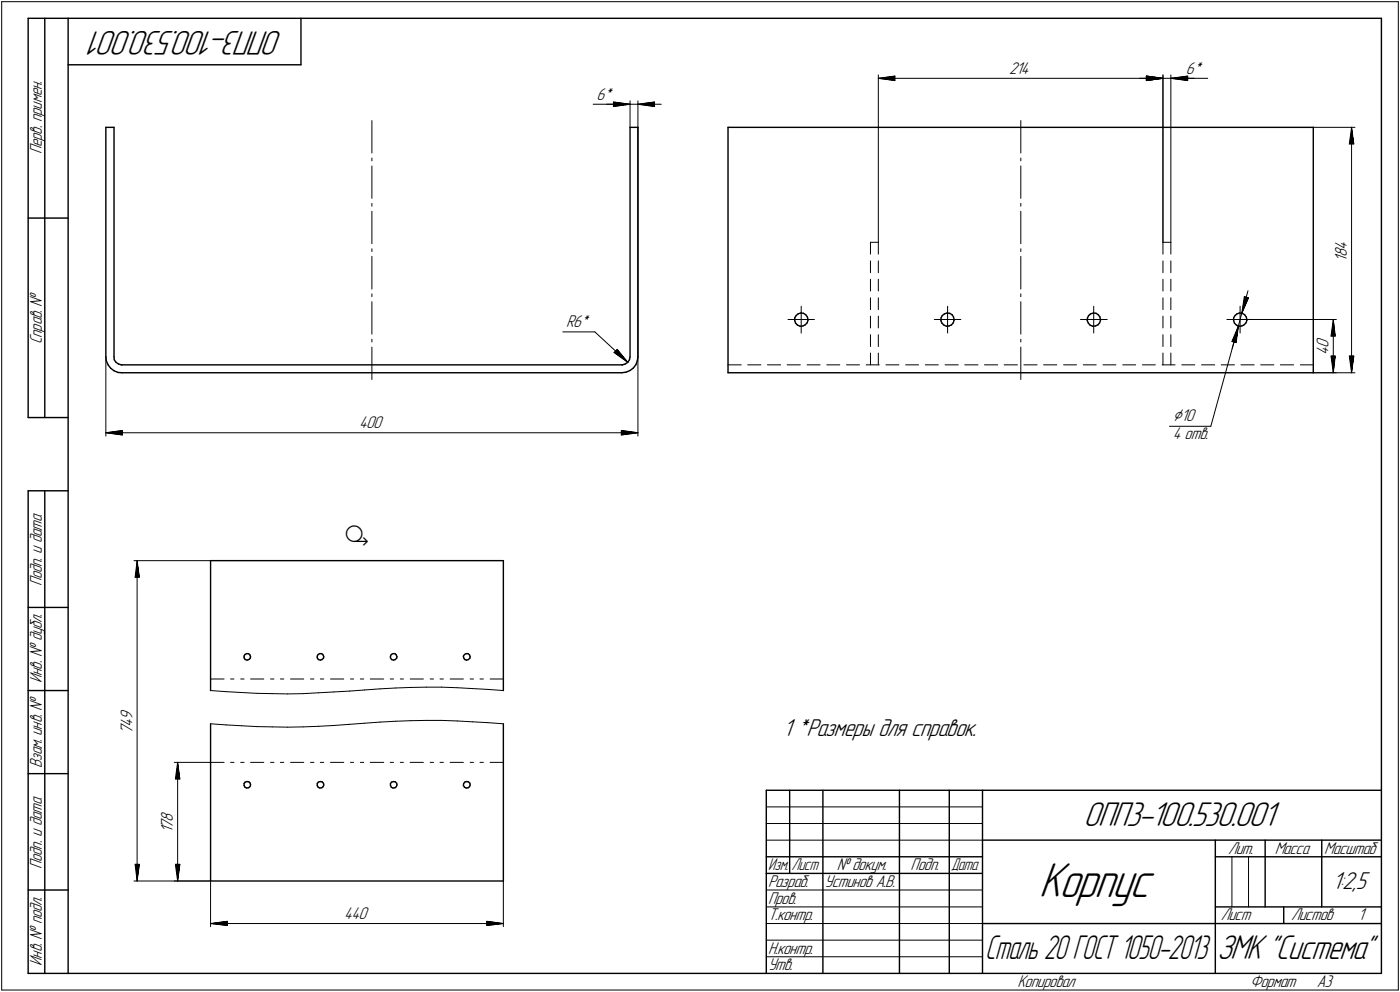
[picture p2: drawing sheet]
<svg xmlns="http://www.w3.org/2000/svg" width="421mm" height="298mm" viewBox="0 0 421 298" stroke-linecap="round" stroke-linejoin="round" font-family="sans-serif">
<g fill="none" stroke="#000" stroke-width=".42">
<path d="M8.5 5.5v120zM8.5 5.5h12zM13.5 5.5v120zM20.5 5.5v287zM20.5 5.5h395zM20.5 19.5h70zM90.5 5.5v14zM415.5 5.5v287zM31.8 38.3v69zM31.8 38.3h2.5zM34.3 38.3v69zM189.5 38.3h2.4z"/>
<path d="M189.5 38.3v69zM191.9 38.3v69zM218.9 38.3h176.1zM218.9 38.3v73.7zM395 38.3v73.7zM8.5 65.5h12zM239 95.5v.9zM239 96.4l.3 .7zM239.3 97.1l.6 .6zM239.4 94.8l.6-.5zM239.4 94.8l-.4 .7zM239.9 97.7l.7 .3z"/>
<path d="M240 94.3l.8-.2zM240.6 98h.9zM240.8 94.1h.8zM241.5 98l.6-.4zM241.6 94.1l.7 .5zM242.1 97.6l.6-.6zM242.3 94.6l.5 .6zM242.8 95.2l.2 .8zM243 96.3l-.3 .7zM243 96v.3zM283 96.4l.3 .7zM283 95.5v.9z"/>
<path d="M283.3 97.1l.6 .6zM283.4 94.8l.7-.5zM283.4 94.8l-.4 .7zM283.9 97.7l.7 .3zM284.1 94.3l.7-.2zM284.6 98h.8zM284.8 94.1h.8zM285.4 98l.8-.4zM285.6 94.1l.7 .5zM286.3 94.6l.5 .6zM286.7 97l-.5 .6zM286.8 95.2l.1 .8z"/>
<path d="M286.9 96.3l-.2 .7zM286.9 96v.3zM327 96.4l.3 .7zM327.1 95.5l-.1 .9zM327.3 97.1l.5 .6zM327.4 94.8l.6-.5zM327.4 94.8l-.3 .7zM327.8 97.7l.8 .3zM328 94.3l.8-.2zM328.6 98h.8zM328.8 94.1h.8zM329.4 98l.8-.4z"/>
<path d="M329.6 94.1l.7 .5zM330.3 94.6l.5 .6zM330.7 97l-.5 .6zM330.8 95.2l.2 .8zM331 96.3l-.3 .7zM331 96v.3zM371 95.5v.9zM371 96.4l.3 .7zM371.3 97.1l.6 .6zM371.4 94.8l.6-.5zM371.4 94.8l-.4 .7zM371.9 97.7l.7 .3z"/>
<path d="M372 94.3l.8-.2zM372.6 98h.9zM372.8 94.1h.8zM373.5 98l.6-.4zM373.6 94.1l.7 .5zM374.1 97.6l.6-.6zM374.3 94.6l.5 .6zM374.8 95.2l.2 .8zM375 96.3l-.3 .7zM375 96v.3zM31.8 107.3l.2 1.2zM32 108.5l.5 1.1z"/>
<path d="M32.5 109.6l.8 1.1zM33.3 110.7l1 .7zM34.3 111.4l1.2 .5zM34.3 107.3l.1 .8zM34.4 108.1l.5 .8zM34.9 108.9l.7 .5zM35.5 111.9l1.2 .1zM35.6 109.4l.9 .2zM36.5 109.6h.2zM36.7 112h150.3zM36.7 109.6h150.3zM187 112l1.3-.2z"/>
<path d="M187 109.6h.2zM187.2 109.6l.8-.2zM188 109.4l.8-.5zM188.3 111.8l1.2-.5zM189.3 108.1l-.5 .8zM189.5 111.3l1-.7zM189.5 107.3l-.2 .8zM191.3 109.6l-.8 1zM191.7 108.4l-.4 1.2zM191.9 107.3l-.2 1.1zM218.9 112h176.1zM8.5 125.5h12z"/>
<path d="M8.5 147.5v145zM8.5 147.5h12zM13.5 147.5v145zM63.3 168.5h88.1zM63.3 168.5v39zM151.4 168.5v39zM8.5 182.5h12zM73.4 197.2v.5zM73.4 197.7l.3 .5zM73.7 196.7l.5-.3zM73.7 196.7l-.3 .5zM73.7 198.2l.6 .2z"/>
<path d="M74.2 196.4h.6zM74.3 198.4l.5-.2zM74.8 196.4l.4 .4zM74.8 198.2l.5-.4zM75.2 196.8l.2 .6zM75.4 197.4l-.1 .4zM95.4 197.2v.5zM95.4 197.7l.4 .5zM95.7 196.7l.5-.3zM95.7 196.7l-.3 .5zM95.8 198.2l.6 .2zM96.2 196.4h.6z"/>
<path d="M96.4 198.4l.5-.2zM96.8 196.4l.4 .4zM96.9 198.2l.4-.4zM97.2 196.8l.2 .6zM97.4 197.4l-.1 .4zM117.4 197.2v.5zM117.4 197.7l.4 .5zM117.7 196.7l.5-.3zM117.7 196.7l-.3 .5zM117.8 198.2l.6 .2zM118.2 196.4h.6zM118.4 198.4l.5-.2z"/>
<path d="M118.8 196.4l.4 .4zM118.9 198.2l.4-.4zM119.2 196.8l.2 .6zM119.4 197.4l-.1 .4zM139.4 197.2v.5zM139.4 197.7l.4 .5zM139.7 196.7l.5-.3zM139.7 196.7l-.3 .5zM139.8 198.2l.5 .2zM140.2 196.4h.6zM140.3 198.4l.6-.2zM140.8 196.4l.4 .4z"/>
<path d="M140.9 198.2l.4-.4zM141.2 196.8l.2 .6zM141.4 197.4l-.1 .4zM8.5 207.5h12zM63.3 217.5v47.3zM151.4 217.5v47.3zM8.5 232.5h12zM73.4 236.1l.3 .5zM73.4 235.5v.6zM73.7 236.6l.5 .2zM73.7 235l-.3 .5zM73.7 235l.6-.1z"/>
<path d="M74.2 236.8l.6-.1zM74.3 234.9h.5zM74.8 236.7l.4-.3zM74.8 234.9l.5 .5zM75.3 235.4l.1 .5zM75.4 235.9l-.2 .5zM95.4 236.1l.3 .5zM95.4 235.5v.6zM95.7 236.6l.5 .2zM95.8 235l-.4 .5zM95.8 235l.6-.1zM96.2 236.8l.6-.1z"/>
<path d="M96.4 234.9h.5zM96.8 236.7l.4-.3zM96.9 234.9l.4 .5zM97.3 235.4l.1 .5zM97.4 235.9l-.2 .5zM117.4 236.1l.3 .5zM117.4 235.5v.6zM117.7 236.6l.5 .2zM117.8 235l-.4 .5zM117.8 235l.6-.1zM118.2 236.8l.6-.1zM118.4 234.9h.5z"/>
<path d="M118.8 236.7l.4-.3zM118.9 234.9l.4 .5zM119.3 235.4l.1 .5zM119.4 235.9l-.2 .5zM139.4 236.1l.3 .5zM139.4 235.5v.6zM139.7 236.6l.5 .2zM139.8 235l-.4 .5zM139.8 235l.5-.1zM140.2 236.8l.6-.1zM140.3 234.9h.6zM140.8 236.7l.4-.3z"/>
<path d="M140.9 234.9l.4 .5zM141.3 235.4l.1 .5zM141.4 235.9l-.2 .5zM230.5 237.5h185zM230.5 237.5v55zM237.5 237.5v25zM247.5 237.5v55zM270.5 237.5v55zM285.5 237.5v55zM295.5 237.5v55zM230.5 257.5h65zM295.5 252.5h120z"/>
<path d="M365.5 252.5v40zM365.5 257.5h15zM380.5 252.5v20zM380.5 257.5h35zM397.5 252.5v20zM8.5 267.5h12zM63.3 264.8h88.1zM230.5 262.5h65zM295.5 277.5h70zM365.5 277.5h50zM365.5 272.5h50zM386.1 272.5v5z"/>
<path d="M8.5 292.5h12zM20.5 292.5h395z"/>
</g>
<g fill="none" stroke="#000" stroke-width=".3">
<path d="M.5 .5v297zM.5 .5h420zM420.5 .5v297zM111.8 36.2v9.8zM178.4 31.3h7.5zM182.5 31.3h7zM184.5 30.6l5 .7zM184.5 30.6v.7zM184.5 31.3v.7zM184.5 32l5-.7zM185.9 31.3h3.6zM189.5 31.3h2.4z"/>
<path d="M189.5 30.3v8zM191.9 31.3l4.9 .7zM191.9 31.3l4.9-.7zM191.9 31.3h7zM191.9 30.3v8zM191.9 38.3v92.8zM196.8 31.3v.7zM196.8 30.6v.7zM264.2 23.5l5-.6zM264.2 23.5l5 .7zM264.2 23.5h85.6zM264.2 22.5v50.3z"/>
<path d="M269.2 22.9v.6zM269.2 23.5v.7zM307 36.2v9.8zM342.7 23.5h7.1zM344.8 24.2l5-.7zM344.8 23.5v.7zM344.8 22.9v.6zM344.8 22.9l5 .6zM349.8 22.5v50.3zM349.8 23.5h2.3zM352.1 23.5l5.1 .7zM352.1 23.5l5.1-.6z"/>
<path d="M352.1 23.5h7.1zM352.1 23.5h3.6zM352.1 22.5v50.3zM355.7 23.5h7.5zM357.2 23.5v.7zM357.2 22.9v.6zM395 38.3h12.5zM406.5 38.3l.7 5zM406.5 38.3l-.7 5zM406.5 38.3v73.7zM111.8 49.9v9.7zM111.8 47.5v.8z"/>
<path d="M307 47.5v.8zM307 49.9v9.7zM405.8 43.3h.7zM406.5 43.3h.7zM111.8 77v9.9zM111.8 74.8v.8zM111.8 63.5v9.7zM111.8 61.1v.9zM261.8 78.4v3.6zM261.8 72.8v3.6zM261.8 72.8h2.4zM264.2 72.8v3.6z"/>
<path d="M264.2 78.4v3.6zM307 61.1v.9zM307 63.5v9.7zM307 74.8v.8zM307 77v9.9zM349.8 78.4v3.6zM349.8 72.8v3.6zM349.8 72.8h2.3zM352.1 72.8v3.6zM352.1 78.4v3.6zM111.8 90.7v9.7zM111.8 88.3v.9z"/>
<path d="M169.2 99.7h9.7zM178.9 99.7l9.9 9.2zM237 96h4zM241 96h3.9zM241 96v4.1zM241 92v4zM261.8 95v3.6zM261.8 89.5v3.5zM261.8 83.9v3.6zM264.2 83.9v3.6zM264.2 89.5v3.5zM264.2 95v3.6z"/>
<path d="M281 96h4zM285 96h4zM285 96v4.1zM285 92v4zM307 88.3v.9zM307 90.7v9.7zM325 96h3.9zM328.9 96h4.1zM328.9 96v4.1zM328.9 92v4zM349.8 95v3.6zM349.8 89.5v3.5z"/>
<path d="M349.8 83.9v3.6zM352.1 83.9v3.6zM352.1 89.5v3.5zM352.1 95v3.6zM369 96h4zM372.4 98l-1.9 4.6zM372.4 98l-.6 5zM372.4 98l-1.8 6.7zM372.4 98l-8.2 30.1zM373 96h3.9zM373 96v4.1zM373 92v4z"/>
<path d="M373 96h28.9zM373.5 94.1l-1.1 3.9zM374.2 89.2l.6 .1zM374.2 89.2l-.7 4.9zM374.8 89.3l.7 .2zM375.3 87.4l-1.8 6.7zM375.5 89.5l-2 4.6zM401 96l.6 5zM401 96l-.7 5zM401 96v16zM31.8 107.3v23.8zM111.8 104.3v9.7z"/>
<path d="M111.8 101.9v.9zM184.7 105.9l4.1 3zM184.7 105.9l.5-.4zM185.6 105l-.4 .5zM185.6 105l3.2 3.9zM218.9 109.6h4zM224.9 109.6h4zM230.8 109.6h4zM236.7 109.6h4zM242.7 109.6h3.9zM248.7 109.6h3.9zM254.6 109.6h3.9z"/>
<path d="M260.5 109.6h3.9zM261.8 106.1v3.5zM261.8 100.6v3.5zM264.2 100.6v3.5zM264.2 106.1v3.5zM266.4 109.6h3.9zM272.4 109.6h3.9zM278.3 109.6h3.9zM284.2 109.6h4zM290.2 109.6h3.9zM296.1 109.6h4zM302 109.6h4z"/>
<path d="M307 101.9v.9zM307 104.3v9.7zM307.9 109.6h4zM313.9 109.6h3.9zM319.9 109.6h3.9zM325.8 109.6h3.9zM331.7 109.6h3.9zM337.7 109.6h3.8zM343.6 109.6h3.9zM349.5 109.6h3.9zM349.8 106.1v3.5zM349.8 100.6v3.5z"/>
<path d="M352.1 100.6v3.5zM352.1 106.1v3.5zM355.4 109.6h3.9zM361.4 109.6h3.9zM367.3 109.6h4zM370.5 102.6l.6 .2zM371.1 102.8l.7 .2zM373.2 109.6h4zM379.1 109.6h4zM385.1 109.6h3.9zM391.1 109.6h3.9zM395 112h12.5z"/>
<path d="M395 112h6.9zM400.3 107l.7 5zM400.3 107h.7zM400.3 101h.7zM401 107h.6zM401 101h.6zM401.6 107l-.6 5zM405.8 107l.7 5zM405.8 107h.7zM406.5 107h.7zM407.2 107l-.7 5zM31.8 130l5-.6z"/>
<path d="M31.8 130l5 .7zM31.8 130h160.1zM36.8 129.4v.6zM36.8 130v.7zM186.9 130.7l5-.7zM186.9 130v.7zM186.9 129.4v.6zM186.9 129.4l5 .6zM351.7 128.1h12.5zM40.3 168.5h23zM40.6 173.5h.6zM41.2 168.5l.7 5z"/>
<path d="M41.2 173.5h.7zM41.2 168.5l-.6 5zM41.2 168.5v96.3zM63.3 204h4.1zM63.3 217.5l4.7 .3zM63.3 207.5l4.7 .4zM68 217.8l4.6 .3zM68 207.9l4.6 .2zM69.3 204h1.1zM72.4 204h1zM72.6 218.1l4.7 .3zM72.6 208.1l4.7 .3z"/>
<path d="M75.4 204h3.9zM77.3 218.4h4.6zM77.3 208.4h4.6zM81.4 204h1zM81.9 218.4l4.6 .1zM81.9 208.4l4.6 .1zM84.3 204h1zM86.5 218.5l4.7-.1zM86.5 208.5l4.7-.1zM87.4 204h4zM91.2 218.4l4.6-.1zM91.2 208.4l4.6-.2z"/>
<path d="M93.4 204h1zM95.8 218.3l4.6-.3zM95.8 208.2l4.6-.3zM96.4 204h1zM99.4 204h4zM100.4 218l4.7-.3zM100.4 207.9l4.7-.2zM105.1 217.7l4.5-.4zM105.1 207.7l4.5-.4zM105.4 204h.9zM108.4 204h1zM109.6 217.3l4.7-.3z"/>
<path d="M109.6 207.3l4.7-.3zM111.3 204h4.1zM114.3 217l4.7-.3zM114.3 207l4.7-.2zM117.3 204h1.1zM119 216.7l4.6-.1zM119 206.8l4.6-.2zM120.4 204h.9zM123.4 204h3.9zM123.6 216.6l4.6-.1zM123.6 206.6l4.6-.1zM128.2 216.5h4.6z"/>
<path d="M128.2 206.5h4.6zM129.4 204h1zM132.3 204h1zM132.8 216.5l4.7 .2zM132.8 206.5l4.7 .2zM135.4 204h4zM137.5 216.7l4.6 .2zM137.5 206.7l4.6 .2zM141.4 204h1zM142.1 216.9l4.6 .3zM142.1 206.9l4.6 .3zM144.4 204h1z"/>
<path d="M146.7 217.2l4.7 .3zM146.7 207.2l4.7 .3zM147.4 204h4zM52.4 229.1h10.9zM52.7 234.1h.7zM53.4 229.1l.7 5zM53.4 234.1h.7zM53.4 229.1l-.7 5zM53.4 229.1v35.7zM63.3 229.1h4.1zM69.3 229.1h1.1zM72.4 229.1h1z"/>
<path d="M75.4 229.1h3.9zM81.4 229.1h1zM84.3 229.1h1zM87.4 229.1h4zM93.4 229.1h1zM96.4 229.1h1zM99.4 229.1h4zM105.4 229.1h.9zM108.4 229.1h1zM111.3 229.1h4.1zM117.3 229.1h1.1zM120.4 229.1h.9z"/>
<path d="M123.4 229.1h3.9zM129.4 229.1h1zM132.3 229.1h1zM135.4 229.1h4zM141.4 229.1h1zM144.4 229.1h1zM147.4 229.1h4zM40.6 259.8l.6 5zM40.6 259.8h.6zM41.2 259.8h.7zM41.9 259.8l-.7 5zM52.7 259.8l.7 5z"/>
<path d="M52.7 259.8h.7zM53.4 259.8h.7zM54.1 259.8l-.7 5zM230.5 247.5h65zM230.5 252.5h65zM230.5 242.5h65zM370.5 257.5v15zM375.5 257.5v15zM40.3 264.8h23zM52.4 264.8h10.9zM63.3 277.5l5.1-.6zM63.3 277.5l5.1 .6z"/>
<path d="M63.3 277.5h88.1zM63.3 264.8v13.7zM68.4 276.9v.6zM68.4 277.5v.6zM146.4 278.1l5-.6zM146.4 277.5v.6zM146.4 276.9v.6zM146.4 276.9l5 .6zM151.4 264.8v13.7zM230.5 267.5h65zM230.5 272.5h65zM230.5 277.5h65z"/>
<path d="M.5 297.5h420zM230.5 282.5h65zM230.5 287.5h65z"/>
</g>
<g fill="#000" stroke="#000" stroke-width=".3">
<path d="M184.5 30.7h.7zM184.5 30.8h1.3zM184.5 30.9h1.9zM184.5 31h2.5zM184.5 31.1h3.1zM184.5 31.2h3.8zM184.5 31.2h4.4z"/>
<path d="M184.5 31.3h5zM184.5 31.4h4.4zM184.5 31.5h3.8zM184.5 31.6h3.1zM184.5 31.7h2.5zM184.5 31.7h1.9zM184.5 31.8h1.3zM184.5 31.9h.7z"/>
<path d="M191.9 31.3h4.9zM192.5 31.4h4.3zM193.1 31.5h3.7zM193.8 31.6h3zM194.4 31.7h2.4zM195 31.7h1.8zM195.7 31.8h1.1zM196.3 31.9h.5z"/>
<path d="M196.3 30.7h.5zM195.7 30.8h1.1zM195 30.9h1.8zM194.4 31h2.4zM193.8 31.1h3zM193.1 31.2h3.7zM192.5 31.2h4.3z"/>
<path d="M264.2 23.5h5zM264.8 23.6h4.4zM265.4 23.7h3.8zM266.1 23.8h3.1zM266.7 23.9h2.5zM267.3 24h1.9zM268 24h1.2zM268.6 24.1h.6z"/>
<path d="M268.6 22.9h.6zM268 23h1.2zM267.3 23.1h1.9zM266.7 23.2h2.5zM266.1 23.3h3.1zM265.4 23.4h3.8zM264.8 23.5h4.4z"/>
<path d="M344.8 23.5h5zM344.8 23.6h4.4zM344.8 23.7h3.8zM344.8 23.8h3.1zM344.8 23.9h2.5zM344.8 24h1.9zM344.8 24h1.2zM344.8 24.1h.6z"/>
<path d="M344.8 22.9h.6zM344.8 23h1.2zM344.8 23.1h1.9zM344.8 23.2h2.5zM344.8 23.3h3.1zM344.8 23.4h3.8zM344.8 23.5h4.4z"/>
<path d="M344.8 22.9h.6zM344.8 23h1.2zM344.8 23.1h1.9zM344.8 23.2h2.5zM344.8 23.3h3.1zM344.8 23.4h3.8zM344.8 23.5h4.4z"/>
<path d="M344.8 23.5h5zM344.8 23.6h4.4zM344.8 23.7h3.8zM344.8 23.8h3.1zM344.8 23.9h2.5zM344.8 24h1.9zM344.8 24h1.2zM344.8 24.1h.6z"/>
<path d="M352.1 23.5h5.1zM352.8 23.6h4.4zM353.4 23.7h3.8zM354.1 23.8h3.1zM354.7 23.9h2.5zM355.3 24h1.9zM355.9 24h1.3zM356.6 24.1h.6z"/>
<path d="M356.6 22.9h.6zM355.9 23h1.3zM355.3 23.1h1.9zM354.7 23.2h2.5zM354.1 23.3h3.1zM353.4 23.4h3.8zM352.8 23.5h4.4z"/>
<path d="M406.3 39.5h.2zM406.3 39.6h.2zM406.3 39.7h.2zM406.3 39.8h.2zM406.3 39.9h.2zM406.3 40h.2zM406.3 40h.2zM406.3 40.1h.2zM406.2 40.2h.3zM406.2 40.3h.3zM406.2 40.4h.3zM406.2 40.5h.3zM406.2 40.6h.3zM406.2 40.6h.3zM406.2 40.7h.3zM406.1 40.8h.4zM406.1 40.9h.4zM406.1 41h.4zM406.1 41.1h.4zM406.1 41.1h.4zM406.1 41.2h.4zM406.1 41.3h.4zM406.1 41.4h.4zM406.1 41.5h.4zM406.1 41.6h.4zM406.1 41.7h.4zM406.1 41.7h.4zM406.1 41.8h.4zM406.1 41.9h.4zM406.1 42h.4zM406 42.1h.5zM406 42.2h.5zM406 42.2h.5zM406 42.3h.5zM406 42.4h.5zM406 42.5h.5zM406 42.6h.5zM405.9 42.7h.6zM405.9 42.8h.6zM405.9 42.8h.6zM405.9 42.9h.6zM405.9 43h.6zM405.9 43.1h.6zM405.9 43.2h.6z"/>
<path d="M406.5 38.9h.2zM406.5 39h.2zM406.5 39.1h.2zM406.5 39.2h.2zM406.5 39.3h.2zM406.5 39.4h.2zM406.5 39.5h.2zM406.5 39.5h.2zM406.5 39.6h.2zM406.5 39.7h.2zM406.5 39.8h.2zM406.5 39.9h.2zM406.5 40h.2zM406.5 40h.2zM406.5 40.1h.2zM406.5 40.2h.3zM406.5 40.3h.3zM406.5 40.4h.3zM406.5 40.5h.3zM406.5 40.6h.3zM406.5 40.6h.3zM406.5 40.7h.3zM406.5 40.8h.4zM406.5 40.9h.4zM406.5 41h.4zM406.5 41.1h.4zM406.5 41.1h.4zM406.5 41.2h.4zM406.5 41.3h.4zM406.5 41.4h.5zM406.5 41.5h.5zM406.5 41.6h.5zM406.5 41.7h.5zM406.5 41.7h.5zM406.5 41.8h.5zM406.5 41.9h.5zM406.5 42h.5zM406.5 42.1h.6zM406.5 42.2h.6zM406.5 42.2h.6zM406.5 42.3h.6zM406.5 42.4h.6zM406.5 42.5h.6zM406.5 42.6h.6zM406.5 42.7h.7zM406.5 42.8h.7zM406.5 42.8h.7zM406.5 42.9h.7zM406.5 43h.7zM406.5 43.1h.7zM406.5 43.2h.7z"/>
<path d="M372.1 98.8h.2zM372 99h.2zM372 99.1h.2zM372 99.1h.2zM371.9 99.2h.2zM371.9 99.3h.2zM371.9 99.4h.2zM371.9 99.5h.1zM371.9 99.6h.1zM371.8 99.7h.2zM371.8 99.7h.2zM371.7 99.8h.2zM371.7 99.9h.2zM371.6 100h.3zM371.6 100.1h.3zM371.6 100.2h.3zM371.5 100.2h.4zM371.5 100.3h.4zM371.4 100.4h.4zM371.4 100.5h.4zM371.4 100.6h.4zM371.3 100.7h.5zM371.3 100.8h.4zM371.3 100.8h.4zM371.3 100.9h.4zM371.2 101h.4zM371.2 101.1h.4zM371.2 101.2h.4zM371.1 101.3h.5zM371.1 101.3h.4zM371 101.4h.5zM371 101.5h.5zM371 101.6h.4zM370.9 101.7h.5zM370.9 101.8h.5zM370.8 101.9h.6zM370.8 101.9h.5zM370.8 102h.5zM370.8 102.1h.5zM370.8 102.2h.5zM370.7 102.3h.6zM370.7 102.4h.6zM370.6 102.4h.7zM370.6 102.5h.6zM370.5 102.6h.7zM370.8 102.7h.4z"/>
<path d="M372.2 98.9h.2zM372.2 99h.2zM372.2 99.1h.2zM372.2 99.1h.2zM372.1 99.2h.2zM372.1 99.3h.2zM372.1 99.4h.2zM372 99.5h.3zM372 99.6h.3zM372 99.7h.3zM372 99.7h.3zM371.9 99.8h.4zM371.9 99.9h.3zM371.9 100h.3zM371.9 100.1h.3zM371.9 100.2h.3zM371.9 100.2h.3zM371.9 100.3h.3zM371.8 100.4h.4zM371.8 100.5h.3zM371.8 100.6h.3zM371.8 100.7h.3zM371.7 100.8h.4zM371.7 100.8h.4zM371.7 100.9h.4zM371.6 101h.5zM371.6 101.1h.4zM371.6 101.2h.4zM371.6 101.3h.4zM371.5 101.3h.5zM371.5 101.4h.5zM371.5 101.5h.5zM371.4 101.6h.6zM371.4 101.7h.6zM371.4 101.8h.5zM371.4 101.9h.5zM371.3 101.9h.6zM371.3 102h.6zM371.3 102.1h.6zM371.3 102.2h.6zM371.3 102.3h.6zM371.3 102.4h.6zM371.3 102.4h.6zM371.2 102.5h.7zM371.2 102.6h.7zM371.2 102.7h.7zM371.1 102.8h.8zM371.4 102.9h.5z"/>
<path d="M374.2 89.2h.4zM374.2 89.3h.6zM374.2 89.4h.6zM374.2 89.5h.6zM374.2 89.6h.6zM374.2 89.7h.5zM374.1 89.7h.6zM374.1 89.8h.6zM374.1 89.9h.6zM374.1 90h.5zM374.1 90.1h.5zM374.1 90.2h.5zM374.1 90.3h.5zM374.1 90.3h.5zM374.1 90.4h.5zM374.1 90.5h.5zM374.1 90.6h.4zM374.1 90.7h.4zM374.1 90.8h.4zM374 90.8h.4zM374 90.9h.4zM374 91h.4zM374 91.1h.4zM374 91.2h.3zM374 91.3h.3zM374 91.4h.3zM373.9 91.4h.3zM373.9 91.5h.3zM373.9 91.6h.3zM373.9 91.7h.3zM373.9 91.8h.2zM373.9 91.9h.2zM373.8 91.9h.3zM373.8 92h.3zM373.8 92.1h.3zM373.8 92.2h.3zM373.8 92.3h.3zM373.8 92.4h.2zM373.8 92.5h.2zM373.7 92.5h.3zM373.7 92.6h.3zM373.7 92.7h.2zM373.7 92.8h.2zM373.7 92.9h.2zM373.6 93h.2zM373.6 93.1h.2zM373.6 93.2h.2z"/>
<path d="M374.8 89.4h.4zM374.8 89.5h.7zM374.8 89.6h.7zM374.7 89.7h.8zM374.7 89.7h.7zM374.7 89.8h.7zM374.7 89.9h.6zM374.6 90h.7zM374.6 90.1h.6zM374.6 90.2h.6zM374.6 90.3h.6zM374.6 90.3h.6zM374.6 90.4h.6zM374.6 90.5h.5zM374.5 90.6h.6zM374.5 90.7h.5zM374.5 90.8h.5zM374.4 90.8h.6zM374.4 90.9h.5zM374.4 91h.5zM374.4 91.1h.4zM374.3 91.2h.5zM374.3 91.3h.4zM374.3 91.4h.4zM374.2 91.4h.4zM374.2 91.5h.4zM374.2 91.6h.4zM374.2 91.7h.4zM374.1 91.8h.5zM374.1 91.9h.4zM374.1 91.9h.4zM374.1 92h.3zM374.1 92.1h.3zM374.1 92.2h.3zM374.1 92.3h.2zM374 92.4h.3zM374 92.5h.2zM374 92.5h.2zM374 92.6h.1zM373.9 92.7h.2zM373.9 92.8h.2zM373.9 92.9h.2zM373.8 93h.3zM373.8 93h.2zM373.8 93.1h.2zM373.7 93.3h.2zM373.6 93.6h.2z"/>
<path d="M400.8 97.3h.2zM400.8 97.4h.2zM400.8 97.5h.2zM400.8 97.5h.2zM400.8 97.6h.2zM400.8 97.7h.2zM400.8 97.8h.2zM400.8 97.9h.2zM400.7 98h.3zM400.7 98h.3zM400.7 98.1h.3zM400.7 98.2h.3zM400.7 98.3h.3zM400.7 98.4h.3zM400.7 98.5h.3zM400.6 98.6h.4zM400.6 98.6h.4zM400.6 98.7h.4zM400.6 98.8h.4zM400.6 98.9h.4zM400.6 99h.4zM400.6 99.1h.4zM400.6 99.1h.4zM400.6 99.2h.4zM400.6 99.3h.4zM400.6 99.4h.4zM400.6 99.5h.4zM400.6 99.6h.4zM400.6 99.7h.4zM400.6 99.7h.4zM400.5 99.8h.5zM400.5 99.9h.5zM400.5 100h.5zM400.5 100.1h.5zM400.5 100.2h.5zM400.5 100.2h.5zM400.5 100.3h.5zM400.4 100.4h.6zM400.4 100.5h.6zM400.4 100.6h.6zM400.4 100.7h.6zM400.4 100.8h.6zM400.4 100.8h.6zM400.4 100.9h.6z"/>
<path d="M401 96.8h.2zM401 96.9h.2zM401 96.9h.2zM401 97h.2zM401 97.1h.2zM401 97.2h.2zM401 97.3h.2zM401 97.4h.2zM401 97.5h.2zM401 97.5h.2zM401 97.6h.2zM401 97.7h.2zM401 97.8h.2zM401 97.9h.2zM401 98h.2zM401 98h.2zM401 98.1h.2zM401 98.2h.3zM401 98.3h.3zM401 98.4h.3zM401 98.5h.3zM401 98.6h.3zM401 98.6h.3zM401 98.7h.3zM401 98.8h.3zM401 98.9h.4zM401 99h.4zM401 99.1h.4zM401 99.1h.4zM401 99.2h.4zM401 99.3h.4zM401 99.4h.4zM401 99.5h.4zM401 99.6h.4zM401 99.7h.5zM401 99.7h.5zM401 99.8h.5zM401 99.9h.5zM401 100h.5zM401 100.1h.5zM401 100.2h.5zM401 100.2h.5zM401 100.3h.6zM401 100.4h.6zM401 100.5h.6zM401 100.6h.6zM401 100.7h.6zM401 100.8h.6zM401 100.8h.6zM401 100.9h.6z"/>
<path d="M185.1 105.6h.2zM185 105.7h.4zM184.9 105.7h.6zM184.8 105.8h.8zM184.7 105.9h1zM184.8 106h1zM184.9 106.1h.9zM185.1 106.2h.8zM185.2 106.3h.8zM185.3 106.3h.8zM185.4 106.4h.8zM185.5 106.5h.8zM185.7 106.6h.7zM185.8 106.7h.7zM185.8 106.8h.8zM186 106.8h.7zM186.1 106.9h.7zM186.3 107h.6zM186.4 107.1h.5zM186.4 107.2h.6zM186.6 107.3h.5zM186.7 107.4h.5zM186.9 107.4h.4zM186.9 107.5h.5zM187 107.6h.5zM187.2 107.7h.3zM187.3 107.8h.4zM187.5 107.9h.3zM187.5 107.9h.4zM187.6 108h.4zM187.8 108.1h.2zM187.9 108.2h.2zM188 108.3h.2zM188.1 108.4h.2zM188.2 108.5h.2z"/>
<path d="M185.5 105.2h.3zM185.4 105.2h.4zM185.3 105.3h.6zM185.3 105.4h.7zM185.2 105.5h.8zM185.3 105.6h.8zM185.4 105.7h.8zM185.5 105.7h.8zM185.6 105.8h.8zM185.7 105.9h.7zM185.8 106h.6zM185.8 106.1h.7zM185.9 106.2h.7zM186 106.3h.7zM186.1 106.3h.7zM186.2 106.4h.7zM186.3 106.5h.6zM186.4 106.6h.5zM186.5 106.7h.5zM186.6 106.8h.5zM186.7 106.8h.5zM186.8 106.9h.4zM186.9 107h.4zM186.9 107.1h.5zM187 107.2h.5zM187.1 107.3h.4zM187.2 107.4h.4zM187.3 107.4h.3zM187.4 107.5h.3zM187.5 107.6h.3zM187.5 107.7h.4zM187.7 107.8h.3zM187.8 107.9h.2zM187.9 107.9h.1zM188 108h.1zM188 108.1h.2zM188.1 108.2h.2zM188.2 108.3h.2zM188.3 108.4h.2z"/>
<path d="M400.3 107h.7zM400.4 107.1h.6zM400.4 107.2h.6zM400.4 107.3h.6zM400.4 107.4h.6zM400.4 107.4h.6zM400.4 107.5h.6zM400.4 107.6h.6zM400.5 107.7h.5zM400.5 107.8h.5zM400.5 107.9h.5zM400.5 107.9h.5zM400.5 108h.5zM400.5 108.1h.5zM400.5 108.2h.5zM400.6 108.3h.4zM400.6 108.4h.4zM400.6 108.5h.4zM400.6 108.5h.4zM400.6 108.6h.4zM400.6 108.7h.4zM400.6 108.8h.4zM400.6 108.9h.4zM400.6 109h.4zM400.6 109.1h.4zM400.6 109.1h.4zM400.6 109.2h.4zM400.6 109.3h.4zM400.6 109.4h.4zM400.6 109.5h.4zM400.7 109.6h.3zM400.7 109.6h.3zM400.7 109.7h.3zM400.7 109.8h.3zM400.7 109.9h.3zM400.7 110h.3zM400.7 110.1h.3zM400.8 110.2h.2zM400.8 110.2h.2zM400.8 110.3h.2zM400.8 110.4h.2zM400.8 110.5h.2zM400.8 110.6h.2zM400.8 110.7h.2zM400.8 110.7h.2z"/>
<path d="M401 107h.6zM401 107.1h.6zM401 107.2h.6zM401 107.3h.6zM401 107.4h.6zM401 107.4h.6zM401 107.5h.6zM401 107.6h.6zM401 107.7h.6zM401 107.8h.5zM401 107.9h.5zM401 107.9h.5zM401 108h.5zM401 108.1h.5zM401 108.2h.5zM401 108.3h.5zM401 108.4h.5zM401 108.5h.4zM401 108.5h.4zM401 108.6h.4zM401 108.7h.4zM401 108.8h.4zM401 108.9h.4zM401 109h.4zM401 109.1h.4zM401 109.1h.4zM401 109.2h.3zM401 109.3h.3zM401 109.4h.3zM401 109.5h.3zM401 109.6h.3zM401 109.6h.3zM401 109.7h.3zM401 109.8h.3zM401 109.9h.2zM401 110h.2zM401 110.1h.2zM401 110.2h.2zM401 110.2h.2zM401 110.3h.2zM401 110.4h.2zM401 110.5h.2zM401 110.6h.2zM401 110.7h.2zM401 110.7h.2zM401 110.8h.2zM401 110.9h.2zM401 111h.2zM401 111.1h.2zM401 111.2h.2zM401 111.3h.2z"/>
<path d="M405.8 107h.7zM405.9 107.1h.6zM405.9 107.2h.6zM405.9 107.3h.6zM405.9 107.4h.6zM405.9 107.4h.6zM405.9 107.5h.6zM405.9 107.6h.6zM406 107.7h.5zM406 107.8h.5zM406 107.9h.5zM406 107.9h.5zM406 108h.5zM406 108.1h.5zM406 108.2h.5zM406.1 108.3h.4zM406.1 108.4h.4zM406.1 108.5h.4zM406.1 108.5h.4zM406.1 108.6h.4zM406.1 108.7h.4zM406.1 108.8h.4zM406.1 108.9h.4zM406.1 109h.4zM406.1 109.1h.4zM406.1 109.1h.4zM406.1 109.2h.4zM406.1 109.3h.4zM406.1 109.4h.4zM406.1 109.5h.4zM406.2 109.6h.3zM406.2 109.6h.3zM406.2 109.7h.3zM406.2 109.8h.3zM406.2 109.9h.3zM406.2 110h.3zM406.2 110.1h.3zM406.3 110.2h.2zM406.3 110.2h.2zM406.3 110.3h.2zM406.3 110.4h.2zM406.3 110.5h.2zM406.3 110.6h.2zM406.3 110.7h.2zM406.3 110.7h.2z"/>
<path d="M406.5 107h.7zM406.5 107.1h.7zM406.5 107.2h.7zM406.5 107.3h.7zM406.5 107.4h.7zM406.5 107.4h.7zM406.5 107.5h.7zM406.5 107.6h.7zM406.5 107.7h.6zM406.5 107.8h.6zM406.5 107.9h.6zM406.5 107.9h.6zM406.5 108h.6zM406.5 108.1h.6zM406.5 108.2h.6zM406.5 108.3h.5zM406.5 108.4h.5zM406.5 108.5h.5zM406.5 108.5h.5zM406.5 108.6h.5zM406.5 108.7h.5zM406.5 108.8h.5zM406.5 108.9h.5zM406.5 109h.4zM406.5 109.1h.4zM406.5 109.1h.4zM406.5 109.2h.4zM406.5 109.3h.4zM406.5 109.4h.4zM406.5 109.5h.4zM406.5 109.6h.3zM406.5 109.6h.3zM406.5 109.7h.3zM406.5 109.8h.3zM406.5 109.9h.3zM406.5 110h.3zM406.5 110.1h.3zM406.5 110.2h.2zM406.5 110.2h.2zM406.5 110.3h.2zM406.5 110.4h.2zM406.5 110.5h.2zM406.5 110.6h.2zM406.5 110.7h.2zM406.5 110.7h.2zM406.5 110.8h.2zM406.5 110.9h.2zM406.5 111h.2zM406.5 111.1h.2zM406.5 111.2h.2zM406.5 111.3h.2zM406.5 111.3h.2z"/>
<path d="M31.8 130h5zM32.5 130.1h4.3zM33.1 130.2h3.7zM33.8 130.3h3zM34.4 130.4h2.4zM35 130.5h1.8zM35.6 130.6h1.2zM36.2 130.6h.6z"/>
<path d="M36.2 129.5h.6zM35.6 129.5h1.2zM35 129.6h1.8zM34.4 129.7h2.4zM33.8 129.8h3zM33.1 129.9h3.7zM32.5 130h4.3z"/>
<path d="M186.9 130h5zM186.9 130.1h4.4zM186.9 130.2h3.8zM186.9 130.3h3.1zM186.9 130.4h2.5zM186.9 130.5h1.9zM186.9 130.6h1.2zM186.9 130.6h.6z"/>
<path d="M186.9 129.5h.6zM186.9 129.5h1.2zM186.9 129.6h1.9zM186.9 129.7h2.5zM186.9 129.8h3.1zM186.9 129.9h3.8zM186.9 130h4.4z"/>
<path d="M41.1 169.9h.1zM41.1 170h.1zM41.1 170.1h.1zM41.1 170.2h.1zM41.1 170.3h.1zM41.1 170.3h.1zM41.1 170.4h.1zM41.1 170.5h.1zM41.1 170.6h.1zM41 170.7h.2zM41 170.8h.2zM41 170.9h.2zM41 170.9h.2zM41 171h.2zM41 171.1h.2zM41 171.2h.2zM41 171.3h.2zM40.9 171.4h.3zM40.9 171.4h.3zM40.9 171.5h.3zM40.9 171.6h.3zM40.9 171.7h.3zM40.9 171.8h.3zM40.9 171.9h.3zM40.9 172h.3zM40.9 172h.3zM40.8 172.1h.4zM40.8 172.2h.4zM40.8 172.3h.4zM40.8 172.4h.4zM40.8 172.5h.4zM40.8 172.6h.4zM40.8 172.6h.4zM40.8 172.7h.4zM40.7 172.8h.5zM40.7 172.9h.5zM40.7 173h.5zM40.7 173.1h.5zM40.7 173.1h.5zM40.7 173.2h.5zM40.7 173.3h.5zM40.7 173.4h.5z"/>
<path d="M41.2 169.2h.2zM41.2 169.2h.2zM41.2 169.3h.2zM41.2 169.4h.2zM41.2 169.5h.2zM41.2 169.6h.2zM41.2 169.7h.2zM41.2 169.8h.3zM41.2 169.8h.3zM41.2 169.9h.3zM41.2 170h.3zM41.2 170.1h.3zM41.2 170.2h.3zM41.2 170.3h.3zM41.2 170.3h.3zM41.2 170.4h.4zM41.2 170.5h.4zM41.2 170.6h.4zM41.2 170.7h.4zM41.2 170.8h.4zM41.2 170.9h.4zM41.2 170.9h.4zM41.2 171h.5zM41.2 171.1h.5zM41.2 171.2h.5zM41.2 171.3h.5zM41.2 171.4h.5zM41.2 171.4h.5zM41.2 171.5h.5zM41.2 171.6h.5zM41.2 171.7h.5zM41.2 171.8h.5zM41.2 171.9h.5zM41.2 172h.5zM41.2 172h.5zM41.2 172.1h.5zM41.2 172.2h.5zM41.2 172.3h.6zM41.2 172.4h.6zM41.2 172.5h.6zM41.2 172.6h.6zM41.2 172.6h.6zM41.2 172.7h.6zM41.2 172.8h.6zM41.2 172.9h.7zM41.2 173h.7zM41.2 173.1h.7zM41.2 173.1h.7zM41.2 173.2h.7zM41.2 173.3h.7zM41.2 173.4h.7z"/>
<path d="M53.3 230.4h.1zM53.3 230.5h.1zM53.3 230.5h.1zM53.3 230.6h.1zM53.3 230.7h.1zM53.3 230.8h.1zM53.3 230.9h.1zM53.3 231h.1zM53.2 231.1h.2zM53.2 231.1h.2zM53.2 231.2h.2zM53.2 231.3h.2zM53.2 231.4h.2zM53.2 231.5h.2zM53.2 231.6h.2zM53.1 231.6h.3zM53.1 231.7h.3zM53.1 231.8h.3zM53.1 231.9h.3zM53.1 232h.3zM53.1 232.1h.3zM53.1 232.2h.3zM53 232.2h.4zM53 232.3h.4zM53 232.4h.4zM53 232.5h.4zM53 232.6h.4zM53 232.7h.4zM53 232.7h.4zM53 232.8h.4zM52.9 232.9h.5zM52.9 233h.5zM52.9 233.1h.5zM52.9 233.2h.5zM52.9 233.3h.5zM52.9 233.3h.5zM52.9 233.4h.5zM52.8 233.5h.6zM52.8 233.6h.6zM52.8 233.7h.6zM52.8 233.8h.6zM52.8 233.8h.6zM52.8 233.9h.6zM52.8 234h.6z"/>
<path d="M53.4 229.8h.2zM53.4 229.9h.2zM53.4 230h.2zM53.4 230h.2zM53.4 230.1h.2zM53.4 230.2h.2zM53.4 230.3h.2zM53.4 230.4h.3zM53.4 230.5h.3zM53.4 230.5h.3zM53.4 230.6h.3zM53.4 230.7h.3zM53.4 230.8h.3zM53.4 230.9h.3zM53.4 231h.3zM53.4 231.1h.4zM53.4 231.1h.4zM53.4 231.2h.4zM53.4 231.3h.4zM53.4 231.4h.4zM53.4 231.5h.4zM53.4 231.6h.4zM53.4 231.6h.4zM53.4 231.7h.4zM53.4 231.8h.4zM53.4 231.9h.4zM53.4 232h.4zM53.4 232.1h.4zM53.4 232.2h.4zM53.4 232.2h.5zM53.4 232.3h.5zM53.4 232.4h.5zM53.4 232.5h.5zM53.4 232.6h.5zM53.4 232.7h.5zM53.4 232.7h.5zM53.4 232.8h.5zM53.4 232.9h.6zM53.4 233h.6zM53.4 233.1h.6zM53.4 233.2h.6zM53.4 233.3h.6zM53.4 233.3h.6zM53.4 233.4h.6zM53.4 233.5h.7zM53.4 233.6h.7zM53.4 233.7h.7zM53.4 233.8h.7zM53.4 233.8h.7zM53.4 233.9h.7zM53.4 234h.7z"/>
<path d="M40.6 259.8h.6zM40.7 259.8h.5zM40.7 259.9h.5zM40.7 260h.5zM40.7 260.1h.5zM40.7 260.2h.5zM40.7 260.3h.5zM40.7 260.3h.5zM40.7 260.4h.5zM40.8 260.5h.4zM40.8 260.6h.4zM40.8 260.7h.4zM40.8 260.8h.4zM40.8 260.9h.4zM40.8 260.9h.4zM40.8 261h.4zM40.8 261.1h.4zM40.9 261.2h.3zM40.9 261.3h.3zM40.9 261.4h.3zM40.9 261.5h.3zM40.9 261.5h.3zM40.9 261.6h.3zM40.9 261.7h.3zM40.9 261.8h.3zM40.9 261.9h.3zM41 262h.2zM41 262h.2zM41 262.1h.2zM41 262.2h.2zM41 262.3h.2zM41 262.4h.2zM41 262.5h.2zM41 262.6h.2zM41.1 262.6h.1zM41.1 262.7h.1zM41.1 262.8h.1zM41.1 262.9h.1zM41.1 263h.1zM41.1 263.1h.1zM41.1 263.1h.1zM41.1 263.2h.1zM41.1 263.3h.1z"/>
<path d="M41.2 259.8h.7zM41.2 259.8h.7zM41.2 259.9h.7zM41.2 260h.7zM41.2 260.1h.7zM41.2 260.2h.7zM41.2 260.3h.7zM41.2 260.3h.7zM41.2 260.4h.6zM41.2 260.5h.6zM41.2 260.6h.6zM41.2 260.7h.6zM41.2 260.8h.6zM41.2 260.9h.6zM41.2 260.9h.6zM41.2 261h.5zM41.2 261.1h.5zM41.2 261.2h.5zM41.2 261.3h.5zM41.2 261.4h.5zM41.2 261.5h.5zM41.2 261.5h.5zM41.2 261.6h.5zM41.2 261.7h.5zM41.2 261.8h.5zM41.2 261.9h.5zM41.2 262h.5zM41.2 262h.5zM41.2 262.1h.5zM41.2 262.2h.5zM41.2 262.3h.4zM41.2 262.4h.4zM41.2 262.5h.4zM41.2 262.6h.4zM41.2 262.6h.4zM41.2 262.7h.4zM41.2 262.8h.4zM41.2 262.9h.3zM41.2 263h.3zM41.2 263.1h.3zM41.2 263.1h.3zM41.2 263.2h.3zM41.2 263.3h.3zM41.2 263.4h.3zM41.2 263.5h.3zM41.2 263.6h.2zM41.2 263.7h.2zM41.2 263.7h.2zM41.2 263.8h.2zM41.2 263.9h.2zM41.2 264h.2zM41.2 264.1h.2z"/>
<path d="M52.7 259.8h.7zM52.8 259.8h.6zM52.8 259.9h.6zM52.8 260h.6zM52.8 260.1h.6zM52.8 260.2h.6zM52.8 260.3h.6zM52.8 260.3h.6zM52.9 260.4h.5zM52.9 260.5h.5zM52.9 260.6h.5zM52.9 260.7h.5zM52.9 260.8h.5zM52.9 260.9h.5zM52.9 260.9h.5zM53 261h.4zM53 261.1h.4zM53 261.2h.4zM53 261.3h.4zM53 261.4h.4zM53 261.5h.4zM53 261.5h.4zM53 261.6h.4zM53.1 261.7h.3zM53.1 261.8h.3zM53.1 261.9h.3zM53.1 262h.3zM53.1 262h.3zM53.1 262.1h.3zM53.1 262.2h.3zM53.2 262.3h.2zM53.2 262.4h.2zM53.2 262.5h.2zM53.2 262.6h.2zM53.2 262.6h.2zM53.2 262.7h.2zM53.2 262.8h.2zM53.3 262.9h.1zM53.3 263h.1zM53.3 263.1h.1zM53.3 263.1h.1zM53.3 263.2h.1zM53.3 263.3h.1zM53.3 263.4h.1zM53.3 263.5h.1z"/>
<path d="M53.4 259.8h.7zM53.4 259.8h.7zM53.4 259.9h.7zM53.4 260h.7zM53.4 260.1h.7zM53.4 260.2h.7zM53.4 260.3h.7zM53.4 260.3h.7zM53.4 260.4h.6zM53.4 260.5h.6zM53.4 260.6h.6zM53.4 260.7h.6zM53.4 260.8h.6zM53.4 260.9h.6zM53.4 260.9h.6zM53.4 261h.5zM53.4 261.1h.5zM53.4 261.2h.5zM53.4 261.3h.5zM53.4 261.4h.5zM53.4 261.5h.5zM53.4 261.5h.5zM53.4 261.6h.5zM53.4 261.7h.4zM53.4 261.8h.4zM53.4 261.9h.4zM53.4 262h.4zM53.4 262h.4zM53.4 262.1h.4zM53.4 262.2h.4zM53.4 262.3h.4zM53.4 262.4h.4zM53.4 262.5h.4zM53.4 262.6h.4zM53.4 262.6h.4zM53.4 262.7h.4zM53.4 262.8h.4zM53.4 262.9h.3zM53.4 263h.3zM53.4 263.1h.3zM53.4 263.1h.3zM53.4 263.2h.3zM53.4 263.3h.3zM53.4 263.4h.3zM53.4 263.5h.3zM53.4 263.6h.2zM53.4 263.7h.2zM53.4 263.7h.2zM53.4 263.8h.2zM53.4 263.9h.2zM53.4 264h.2zM53.4 264.1h.2z"/>
<path d="M63.3 277.5h5.1zM64.1 277.6h4.3zM64.9 277.7h3.5zM65.5 277.8h2.9zM66.3 277.9h2.1zM67 278h1.4zM67.7 278h.7z"/>
<path d="M67.8 276.9h.6zM67.1 277h1.3zM66.5 277.1h1.9zM65.9 277.2h2.5zM65.3 277.3h3.1zM64.6 277.4h3.8zM64 277.5h4.4z"/>
<path d="M146.4 277.5h5zM146.4 277.6h4.3zM146.4 277.7h3.6zM146.4 277.8h2.9zM146.4 277.9h2.2zM146.4 278h1.4zM146.4 278h.8z"/>
<path d="M146.4 276.9h.7zM146.4 277h1.3zM146.4 277.1h1.9zM146.4 277.2h2.5zM146.4 277.3h3.1zM146.4 277.4h3.8zM146.4 277.5h4.4z"/>
</g>
<text font-size="15.6" x="312.4" y="269.4">Корпус</text>
<g font-size="10.9">
<text x="85.1" y="9.4" transform="rotate(-180 85.1 9.4)">ОПП3-100.530.001</text>
<text x="325.9" y="248.1">ОПП3-100.530.001</text>
<text x="366.1" y="288.1">ЗМК &quot;Система&quot;</text>
</g>
<text font-size="10.7" x="296.3" y="288.1">Сталь 20 ГОСТ 1050-2013</text>
<text font-size="8" x="103.7" y="162.9">ä</text>
<g font-size="7.8">
<text x="235.5" y="221.2">1 *Размеры для справок.</text>
<text x="400.8" y="267.2">1:2,5</text>
</g>
<text font-size="5.9" x="352.7" y="126.5">Ç10</text>
<g font-size="5.4">
<text x="303.5" y="22.1">214</text>
<text x="356.7" y="22.1">6*</text>
<text x="179.4" y="29.9">6*</text>
<text x="12.6" y="46.3" transform="rotate(-90 12.6 46.3)">Перв. примен.</text>
<text x="405.1" y="78.6" transform="rotate(-90 405.1 78.6)">184</text>
<text x="170.3" y="98.3">R6*</text>
<text x="12.6" y="103.4" transform="rotate(-90 12.6 103.4)">Справ. №</text>
<text x="399.5" y="106.8" transform="rotate(-90 399.5 106.8)">40</text>
<text x="108" y="128.6">400</text>
<text x="352.7" y="132">4 отв.</text>
<text x="12.6" y="176.1" transform="rotate(-90 12.6 176.1)">Подп. и дата</text>
<text x="12.6" y="205.2" transform="rotate(-90 12.6 205.2)">Инв. № дубл.</text>
<text x="39.9" y="220.6" transform="rotate(-90 39.9 220.6)">749</text>
<text x="12.6" y="230.9" transform="rotate(-90 12.6 230.9)">Взам. инв. №</text>
<text x="52" y="250.4" transform="rotate(-90 52 250.4)">178</text>
<text x="369.3" y="256.6">Лит.</text>
<text x="383.4" y="256.6">Масса</text>
<text x="398.3" y="256.6">Масштаб</text>
<text x="12.6" y="261.1" transform="rotate(-90 12.6 261.1)">Подп. и дата</text>
<text x="251.6" y="261.6">№ докум.</text>
<text x="273.9" y="261.6">Подп.</text>
<text x="231" y="266.6">Разраб.</text>
<text x="248" y="266.6">Устинов А.В.</text>
<text x="231" y="271.6">Пров.</text>
<text x="103.5" y="276.1">440</text>
<text x="231" y="276.6">Т.контр.</text>
<text x="367.1" y="276.6">Лист</text>
<text x="388.3" y="276.6">Листов</text>
<text x="408.5" y="276.6">1</text>
<text x="231" y="286.6">Н.контр.</text>
<text x="12.6" y="290.2" transform="rotate(-90 12.6 290.2)">Инв. № подл.</text>
<text x="231" y="291.6">Утв.</text>
<text x="306" y="296.6">Копировал</text>
<text x="376" y="296.6">Формат</text>
<text x="396" y="296.6">A3</text>
</g>
<g font-size="5.3">
<text x="231.1" y="261.6">Изм.</text>
<text x="238.1" y="261.6">Лист</text>
<text x="286.1" y="261.6">Дата</text>
</g>
</svg>
